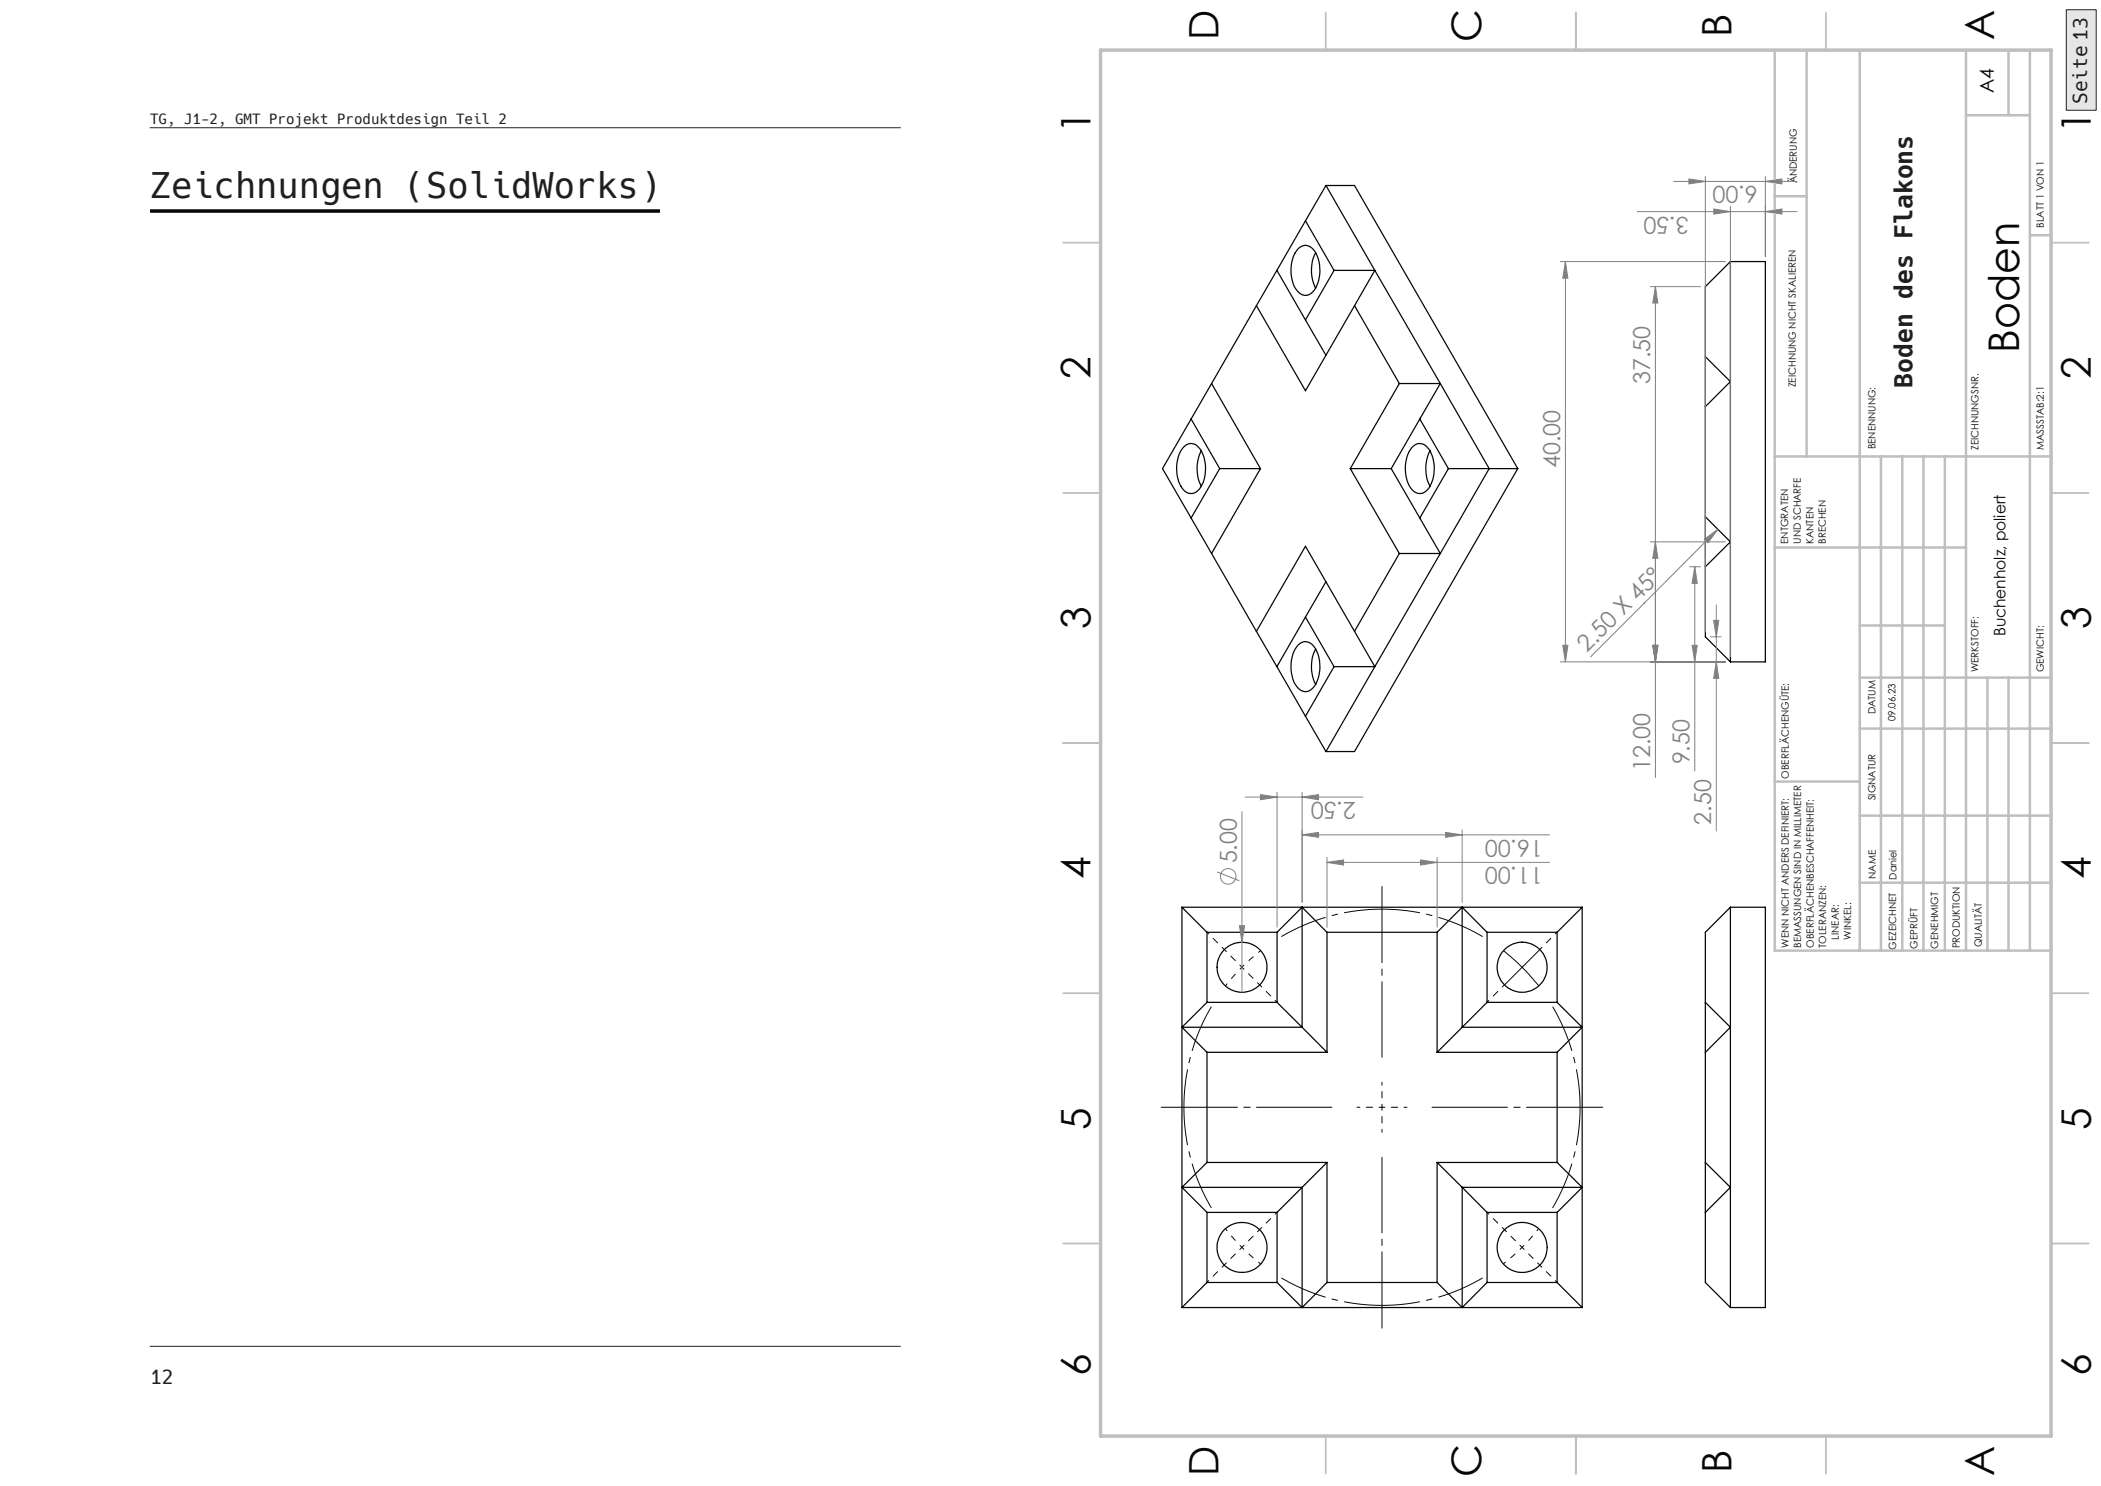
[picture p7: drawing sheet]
<svg xmlns="http://www.w3.org/2000/svg" width="420mm" height="297mm" viewBox="0 0 420 297" stroke-linecap="round" stroke-linejoin="round" font-family="sans-serif">
<path d="M30 25.5h150M30 269.1h150" fill="none" stroke="#231f20" stroke-width=".2"/>
<path d="M413.1 1.9h5.9v20.1h-5.9z" fill-rule="evenodd" fill="#e7e8e9" stroke="#231f20" stroke-width=".2"/>
<g fill="none" stroke="#080704" stroke-width=".25">
<path d="M265.1 37.1h5.7l32.6 56.6M265.1 37.1l22.8 39.6M265.1 37.1l-4.1 7M255.3 54l-4.1 7.1M255.3 54l5.7 10M259.5 49.7a2.02 2.02 0 0 1 3.4 .6 7.3 7.3 0 0 1-.5 8 1.99 1.99 0 0 1-3.3-.5 7.4 7.4 0 0 1 .4-8.1zM261 44.1l5.7 9.9M261 44.1l-5.7 9.9M263 50.5a7.8 7.8 0 0 0 0 7.1M266.7 54h8.1l-13.8 24.1-9.8-17M266.7 54l-5.7 10M345.9 52.3h7v80h-7"/>
<path d="M345.9 52.3v80M345.9 52.3l-5 5v70l5 5M242.2 76.7l9.8 17M242.2 76.7l-4.1 7M251.2 61.1l-9 15.6M261 64l4.1 7M270.8 61.1l8.9 15.6M279.7 76.7l-9.8 17M279.7 76.7h8.2M287.9 76.7l-4.1 7M287.9 76.7l9.8 17-9.8 16.9M340.9 71.3l5 5-5 5"/>
<path d="M236.5 89.5a1.99 1.99 0 0 1 3.4 .2 7.1 7.1 0 0 1-.5 8.4 2.07 2.07 0 0 1-3.3-.9 7.5 7.5 0 0 1 .4-7.7zM238.1 83.7l5.7 10M238.1 83.7l-5.7 10 5.7 9.8M240.2 90.1a7.7 7.7 0 0 0 0 7.1M243.8 93.7h8.2M243.8 93.7l-5.7 9.8M252 93.7l-9.8 16.9M269.9 93.7h8.2M269.9 93.7l9.8 16.9M278.1 93.7l9.8 16.9M282.2 89.5a1.99 1.99 0 0 1 3.4 .2 7.1 7.1 0 0 1-.5 8.4 2.07 2.07 0 0 1-3.3-.9 7.5 7.5 0 0 1 .4-7.7zM283.8 83.7l5.7 10"/>
<path d="M283.8 83.7l-5.7 10M285.9 90.1a7.7 7.7 0 0 0 0 7.1M289.5 93.7h13.9M289.5 93.7l-5.7 9.8M303.4 93.7l-32.6 56.5h-5.7M238.1 103.5l13.1 22.7M265.1 116.3l-4.1 7M279.7 110.6l-8.9 15.6M279.7 110.6h8.2M287.9 110.6l-13.1 22.6M340.9 103.3l5 5-5 5M251.2 126.2l9.8-17 13.8 24"/>
<path d="M251.2 126.2l4.1 7M255.3 133.2l5.7 10M259.5 128.9a2.02 2.02 0 0 1 3.4 .6 7.3 7.3 0 0 1-.5 8 1.99 1.99 0 0 1-3.3-.5 7.4 7.4 0 0 1 .4-8.1zM261 123.3l5.7 9.9M261 123.3l-5.7 9.9M263 129.7a7.8 7.8 0 0 0 0 7.1M266.7 133.2l-5.7 10M266.7 133.2h8.1M274.8 133.2l-9.7 17M261 143.2l4.1 7M236.3 181.3h80M236.3 181.3v80"/>
<path d="M236.3 181.3l5 5M241.3 186.3v14M241.3 186.3h14M255.3 186.3v14M260.3 181.3l-5 5M260.3 181.3v24M260.3 181.3l5 5M265.3 186.3h22M265.3 186.3v24M287.3 186.3v24M292.3 181.3v24h24M292.3 181.3l-5 5"/>
<path d="M292.3 181.3l5 5M297.3 186.3h14M297.3 186.3v14M311.3 186.3v14M316.3 181.3l-5 5M316.3 181.3v80M345.9 181.3h7v80h-7M345.9 181.3v80M345.9 181.3l-5 5v70l5 5M236.3 205.3l5 5M236.3 205.3h24M241.3 210.3v22"/>
<path d="M241.3 210.3h24M241.3 200.3h14M241.3 200.3l-5 5M255.3 200.3l5 5M260.3 205.3l5 5M287.3 210.3h24M297.3 200.3l-10 10M297.3 200.3h14M311.3 210.3v22M311.3 200.3l5 5M316.3 205.3l-5 5M340.9 200.3l5 5-5 5"/>
<path d="M236.3 237.3l5 5M236.3 237.3h24v24M241.3 232.3l-5 5M241.3 232.3h24M265.3 232.3l-10 10M265.3 232.3v24M287.3 232.3h24M287.3 232.3v24M287.3 232.3l5 5M292.3 237.3h24M292.3 237.3v24M292.3 237.3l5 5"/>
<path d="M311.3 232.3l5 5M316.3 237.3l-5 5M340.9 232.3l5 5-5 5M241.3 256.3h14M241.3 256.3l-5 5M241.3 242.3v14M241.3 242.3h14M255.3 256.3l5 5M255.3 242.3v14M265.3 256.3h22M265.3 256.3l-5 5M287.3 256.3l5 5"/>
<path d="M297.3 256.3h14M297.3 242.3h14M297.3 242.3v14M297.3 256.3l-5 5M311.3 242.3v14M311.3 256.3l5 5M236.3 261.3h80"/>
<circle cx="248.3" cy="193.3" r="5"/>
<circle cx="304.3" cy="193.3" r="5"/>
<circle cx="248.3" cy="249.3" r="5"/>
<circle cx="304.3" cy="249.3" r="5"/>
</g>
<g fill="none" stroke="#82817f" stroke-width=".2">
<path d="M334.6 36.3h24.7M337.6 35.8l3.3 .5-3.3 .5zM340.9 35.3v91M352.9 36.3l3.3-.5v1zM352.9 35.3v16M311.9 52.3h33M312.9 52.3l.5 3.3h-1zM312.9 52.3v80M327.3 42.3h32M329.9 57.3h10M330.9 57.3l.5 3.3h-1zM330.9 57.3v98.1"/>
<path d="M342.6 41.8l3.3 .5-3.3 .5zM345.9 41.3v90M352.9 42.3l3.3-.5v1zM329.9 108.3h15M330.9 108.3l.5 3.3h-1zM337.8 113.3h2.1M338.8 113.3l.5 3.3h-1zM338.8 113.3v40.8M340.7 107.8l2.7-2-2 2.7zM343.4 105.8l-25.4 25.5M311.9 132.3h33M312.4 129h1l-.5 3.3z"/>
<path d="M330.4 129h1l-.5 3.3zM338.3 129h1l-.5 3.3zM341.9 127.3h2.2M342.6 124h1l-.5 3.3zM343.1 132.3l.5 3.3h-1zM343.1 120.9v45.2M248.9 159.3h23.5M252 158.8l3.3 .5-3.3 .5zM255.3 158.3v27M260.3 159.3l3.3-.5v1zM260.3 158.3v22M243.3 174.3l4.4 1.7"/>
<path d="M248.3 162.2v36.1M260.3 166.9l3.3-.5v1zM260.3 166.9h49.5M265.3 172.4l3.3-.5v1zM265.3 171.4v13.9M265.3 172.4h44.5M284 171.9l3.3 .5-3.3 .5zM287.3 171.4v13.9M289 166.4l3.3 .5-3.3 .5zM292.3 165.9v14.4M247.8 185h1l-.5 3.3z"/>
<circle cx="245.5" cy="175.2" r="1.56"/>
</g>
<path d="M248.3 193.3l-3.3 3.8M248.3 193.3l3.7-3.3M248.3 249.3l3.7 3.3M248.3 249.3l-3.3-3.7M304.3 249.3l3.3-3.7M304.3 249.3l-3.8 3.3" fill="none" stroke="#080704" stroke-width=".2" stroke-dasharray="15.2 1.3 1.3 1.3" stroke-dashoffset="14.6" stroke-linecap="butt"/>
<path d="M296.4 187.2a39.6 39.6 0 0 0-40.2 0M242.2 201.2a39.6 39.6 0 0 0 0 40.2M256.2 255.4a39.6 39.6 0 0 0 40.2 0M310.4 241.4a39.6 39.6 0 0 0 0-40.2" fill="none" stroke="#080704" stroke-width=".2" stroke-dasharray="15.2 1.3 1.3 1.3" stroke-dashoffset="5.6" stroke-linecap="butt"/>
<path d="M300.5 190a41.7 41.7 0 0 1 7.1 7.1M307.8 189.8l-7 7" fill="none" stroke="#080704" stroke-width=".2"/>
<g fill="none" stroke="#080704" stroke-width=".2" stroke-dasharray="15.2 1.3 1.3 1.3" stroke-dashoffset="14.6">
<path d="M244.7 189.8l-3.5-3.6M248.3 193.3l-3.6-3.5M248.3 193.3l3.5 3.5M251.8 196.8l3.5 3.6M300.7 196.8l-3.5 3.6M307.8 189.8l3.5-3.6M276.3 221.3h-5M276.3 221.3v5M276.3 221.3h5M276.3 221.3v-5M244.7 252.8l-3.5 3.6M248.3 249.3l-3.6 3.5"/>
<path d="M248.3 249.3l3.5-3.5M251.8 245.8l3.5-3.6M300.7 245.8l-3.5-3.6M304.3 249.3l3.5 3.5M304.3 249.3l-3.6-3.5M307.8 252.8l3.5 3.6"/>
</g>
<path d="M276.3 211.3v-34.6M266.3 221.3h-34.6M276.3 231.3v34.6M286.3 221.3h34.6" fill="none" stroke="#080704" stroke-width=".2" stroke-dasharray="15.2 1.3 1.3 1.3" stroke-dashoffset=".2"/>
<g fill="none" stroke="#c1bfbe" stroke-width=".35">
<path d="M265 2.5v7.5M315 2.5v7.5M365 2.5v7.5M212.5 48.5h7.5M410 48.5h7.5M212.5 98.5h7.5M410 98.5h7.5M212.5 148.5h7.5M410 148.5h7.5M212.5 198.5h7.5M410 198.5h7.5M212.5 248.5h7.5"/>
<path d="M410 248.5h7.5M265 287v7.5M315 287v7.5M365 287v7.5"/>
</g>
<g fill="none" stroke="#c1bfbe" stroke-width=".5">
<path d="M354.8 10v180h55.2M361.2 10v81.2M371.8 10v180M393 10v180M401.5 10v13M405.8 10v180M354.8 39.2h6.4M393 23h12.8M405.8 47h4.2M354.8 91.2h55.2M376 91.2v98.8M380.3 91.2v98.8"/>
<path d="M384.5 91.2v98.8M388.8 91.2v98.8M354.8 109.4h38.2M371.8 135.4h38.2M371.8 125h17M397.3 135.4v54.6M401.5 135.4v54.6M354.8 156.2h17M371.8 145.6h38.2M371.8 163h38.2M371.8 176.4h38.2"/>
</g>
<path d="M220 10h190v277h-190z" fill="none" stroke="#c1bfbe" stroke-width=".7"/>
<g fill="#82817f">
<path d="M340.7 107.8l2.7-2-2 2.7z"/>
<path d="M247.8 185h1l-.5 3.3z"/>
<path d="M343.1 132.3l.5 3.3h-1zM342.6 124h1l-.5 3.3zM338.3 129h1l-.5 3.3zM338.8 113.3l.5 3.3h-1zM330.4 129h1l-.5 3.3zM330.9 108.3l.5 3.3h-1zM330.4 129h1l-.5 3.3zM330.9 57.3l.5 3.3h-1zM312.4 129h1l-.5 3.3zM312.9 52.3l.5 3.3h-1z"/>
<path d="M352.9 42.3l3.3-.5v1zM342.6 41.8l3.3 .5-3.3 .5zM352.9 36.3l3.3-.5v1zM337.6 35.8l3.3 .5-3.3 .5zM284 171.9l3.3 .5-3.3 .5zM265.3 172.4l3.3-.5v1z"/>
<path d="M260.3 159.3l3.3-.5v1zM252 158.8l3.3 .5-3.3 .5z"/>
<path d="M260.3 166.9l3.3-.5v1zM289 166.4l3.3 .5-3.3 .5z"/>
</g>
<path d="M30 42.2h101.9" fill="none" stroke="#080704" stroke-width=".71" stroke-linecap="butt"/>
<text font-size="8.5" fill="#080704" x="403.6" y="70.5" transform="rotate(-90 403.6 70.5)">Boden</text>
<g font-size="8.1" fill="#080704">
<text x="243.6" y="8" transform="rotate(-90 243.6 8)">D</text>
<text x="296.1" y="8.3" transform="rotate(-90 296.1 8.3)">C</text>
<text x="346.1" y="7.3" transform="rotate(-90 346.1 7.3)">B</text>
<text x="398.6" y="8" transform="rotate(-90 398.6 8)">A</text>
<text x="218" y="26.5" transform="rotate(-90 218 26.5)">1</text>
<text x="418" y="26.5" transform="rotate(-90 418 26.5)">1</text>
<text x="218" y="75.7" transform="rotate(-90 218 75.7)">2</text>
<text x="418" y="75.7" transform="rotate(-90 418 75.7)">2</text>
<text x="218" y="125.7" transform="rotate(-90 218 125.7)">3</text>
<text x="418" y="125.7" transform="rotate(-90 418 125.7)">3</text>
<text x="218" y="175.8" transform="rotate(-90 218 175.8)">4</text>
<text x="418" y="175.8" transform="rotate(-90 418 175.8)">4</text>
<text x="218" y="225.8" transform="rotate(-90 218 225.8)">5</text>
<text x="418" y="225.8" transform="rotate(-90 418 225.8)">5</text>
<text x="218" y="275" transform="rotate(-90 218 275)">6</text>
<text x="418" y="275" transform="rotate(-90 418 275)">6</text>
<text x="243.6" y="295" transform="rotate(-90 243.6 295)">D</text>
<text x="296.1" y="295.3" transform="rotate(-90 296.1 295.3)">C</text>
<text x="346.1" y="294.3" transform="rotate(-90 346.1 294.3)">B</text>
<text x="398.6" y="295" transform="rotate(-90 398.6 295)">A</text>
</g>
<text font-size="7.1" fill="#231f20" x="30" y="39.5">Zeichnungen (SolidWorks)</text>
<text font-size="4.9" fill="#231f20" x="382.3" y="77.5" transform="rotate(-90 382.3 77.5)">Boden des Flakons</text>
<g font-size="4.7" fill="#82817f">
<text x="351.4" y="37.3" transform="rotate(-180 351.4 37.3)">6.00</text>
<text x="337.6" y="43.3" transform="rotate(-180 337.6 43.3)">3.50</text>
<text x="329.9" y="76.8" transform="rotate(-90 329.9 76.8)">37.50</text>
<text x="311.9" y="93.6" transform="rotate(-90 311.9 93.6)">40.00</text>
<text x="317.2" y="130.5" transform="rotate(-45 317.2 130.5)">2.50 X 45°</text>
<text x="329.9" y="154.1" transform="rotate(-90 329.9 154.1)">12.00</text>
<text x="337.7" y="152.8" transform="rotate(-90 337.7 152.8)">9.50</text>
<text x="271.1" y="160.3" transform="rotate(-180 271.1 160.3)">2.50</text>
<text x="308.5" y="167.9" transform="rotate(-180 308.5 167.9)">16.00</text>
<text x="342" y="164.8" transform="rotate(-90 342 164.8)">2.50</text>
<text x="247.2" y="172.6" transform="rotate(-90 247.2 172.6)">5.00</text>
<text x="308.5" y="173.4" transform="rotate(-180 308.5 173.4)">11.00</text>
</g>
<text font-size="3.9" fill="#080704" x="398.6" y="18.6" transform="rotate(-90 398.6 18.6)">A4</text>
<g font-size="3.9" fill="#231f20">
<text x="417.2" y="20.8" transform="rotate(-90 417.2 20.8)">Seite 13</text>
<text x="30" y="276.6">12</text>
</g>
<text font-size="3.2" fill="#080704" x="400.9" y="127.2" transform="rotate(-90 400.9 127.2)">Buchenholz, poliert</text>
<g font-size="2.8" fill="#231f20">
<text x="30" y="24.7">TG, J1-2, GMT Projekt Produktdesign Teil 2</text>
<text x="362.8" y="24.7">Daniel Renschler</text>
</g>
<g font-size="2" fill="#080704">
<text x="359.2" y="36.7" transform="rotate(-90 359.2 36.7)">ÄNDERUNG</text>
<text x="408.6" y="45.5" transform="rotate(-90 408.6 45.5)">BLATT 1 VON 1</text>
<text x="359" y="77.4" transform="rotate(-90 359 77.4)">ZEICHNUNG NICHT SKALIEREN</text>
<text x="374.9" y="89.8" transform="rotate(-90 374.9 89.8)">BENENNUNG:</text>
<text x="395.5" y="89.9" transform="rotate(-90 395.5 89.9)">ZEICHNUNGSNR.</text>
<text x="408.6" y="89.9" transform="rotate(-90 408.6 89.9)">MASSSTAB:2:1</text>
<text x="357.5" y="108.7" transform="rotate(-90 357.5 108.7)">ENTGRATEN</text>
<text x="360" y="108.7" transform="rotate(-90 360 108.7)">UND SCHARFE</text>
<text x="362.5" y="108.7" transform="rotate(-90 362.5 108.7)">KANTEN</text>
<text x="365" y="108.7" transform="rotate(-90 365 108.7)">BRECHEN</text>
<text x="395.5" y="134.4" transform="rotate(-90 395.5 134.4)">WERKSTOFF:</text>
<text x="408.5" y="134.4" transform="rotate(-90 408.5 134.4)">GEWICHT:</text>
<text x="374.9" y="142.8" transform="rotate(-90 374.9 142.8)">DATUM</text>
<text x="378.9" y="144.1" transform="rotate(-90 378.9 144.1)">09.06.23</text>
<text x="357.6" y="155.6" transform="rotate(-90 357.6 155.6)">OBERFLÄCHENGÜTE:</text>
<text x="374.9" y="160" transform="rotate(-90 374.9 160)">SIGNATUR</text>
<text x="375" y="175.7" transform="rotate(-90 375 175.7)">NAME</text>
<text x="379.1" y="175.8" transform="rotate(-90 379.1 175.8)">Daniel</text>
<text x="357.6" y="189.4" transform="rotate(-90 357.6 189.4)">WENN NICHT ANDERS DEFINIERT:</text>
<text x="360.1" y="189.4" transform="rotate(-90 360.1 189.4)">BEMASSUNGEN SIND IN MILLIMETER</text>
<text x="362.6" y="189.4" transform="rotate(-90 362.6 189.4)">OBERFLÄCHENBESCHAFFENHEIT:</text>
<text x="365.1" y="189.4" transform="rotate(-90 365.1 189.4)">TOLERANZEN:</text>
<text x="367.6" y="187.8" transform="rotate(-90 367.6 187.8)">LINEAR:</text>
<text x="370.1" y="187.8" transform="rotate(-90 370.1 187.8)">WINKEL:</text>
<text x="379.1" y="189.8" transform="rotate(-90 379.1 189.8)">GEZEICHNET</text>
<text x="383.3" y="189.6" transform="rotate(-90 383.3 189.6)">GEPRÜFT</text>
<text x="387.4" y="189.6" transform="rotate(-90 387.4 189.6)">GENEHMIGT</text>
<text x="391.8" y="189.5" transform="rotate(-90 391.8 189.5)">PRODUKTION</text>
<text x="396.1" y="189.3" transform="rotate(-90 396.1 189.3)">QUALITÄT</text>
</g>
</svg>
